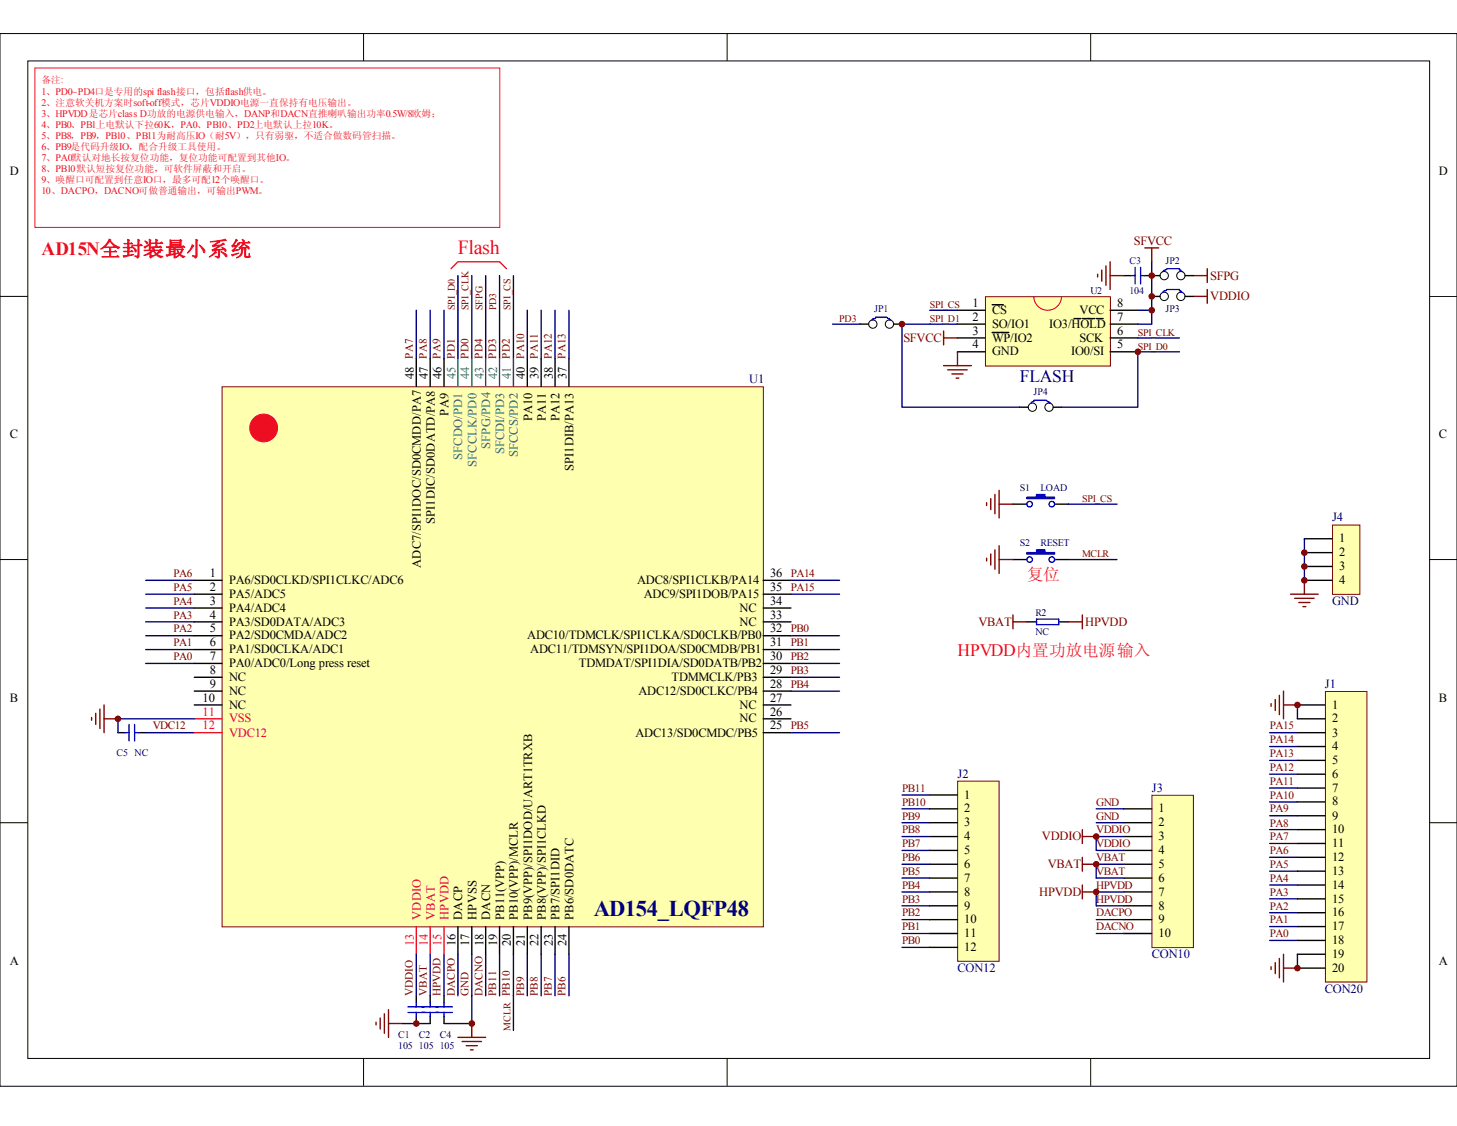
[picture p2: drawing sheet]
<svg xmlns="http://www.w3.org/2000/svg" width="279mm" height="216mm" viewBox="0 0 279 216" stroke-linecap="round" stroke-linejoin="round" font-family="sans-serif">
<g fill="none" stroke="#000" stroke-width=".19">
<path d="M0 6.4h279.4v201.9h-279.4zM5.3 11.7h268.9v191.2h-268.9zM69.7 6.4v5.3M139.4 6.4v5.3M209.2 6.4v5.3M0 56.8h5.3M274.1 56.8h5.3M0 107.3h5.3M274.1 107.3h5.3M0 157.7h5.3M274.1 157.7h5.3M69.7 202.9v5.3"/>
<path d="M139.4 202.9v5.3M209.2 202.9v5.3"/>
</g>
<path d="M87.8 52.8v16M90.5 52.8v16M93.1 52.8v16M95.8 52.8v16M98.5 52.8v16M204.9 96.7h9.3M204.9 107.3h9.3M95.8 183v7.9" fill="none" stroke="#000080" stroke-width=".27"/>
<path d="M194.3 96.7h2.6M202.2 96.7h2.7M194.3 107.3h2.6M202.2 107.3h2.7M79.8 190.9v1.4M79.8 194.9v1.4M82.5 190.9v1.4M82.5 194.9v1.4" fill="none" stroke="#000" stroke-width=".27"/>
<g fill="#00f" stroke="#00f" stroke-width=".27">
<path d="M196.9 95.3h1.9v-.5h1.6v.5h1.8v.3h-5.3z" fill-rule="evenodd"/>
<path d="M196.9 106h1.9v-.6h1.6v.6h1.8v.2h-5.3z" fill-rule="evenodd"/>
</g>
<g fill="none" stroke="#00f" stroke-width=".27">
<path d="M78.2 194.1h5.9M78.2 193.1h5.9M79.8 192.3v.8M79.8 194.1v.8M82.5 192.3v.8M82.5 194.1v.8"/>
<circle cx="197.4" cy="96.7" r=".53"/>
<circle cx="201.7" cy="96.7" r=".53"/>
<circle cx="197.4" cy="107.3" r=".53"/>
<circle cx="201.7" cy="107.3" r=".53"/>
</g>
<path d="M189.2 96.4v.5M190 95.6v2.1M190.8 94.8v3.7M191.6 94v5.3M191.6 96.7h2.7" fill="none" stroke="#800000" stroke-width=".27"/>
<path d="M183.7 149.9h7.9v34.4h-7.9z" fill="#ffffb0"/>
<path d="M183.6 149.8h8v34.5h-8z" fill="none" stroke="#800000" stroke-width=".19"/>
<path d="M178.3 152.4h5.3M178.3 155.1h5.3M178.3 157.7h5.3M178.3 160.4h5.3M178.3 163.1h5.3M178.3 165.7h5.3M178.3 168.4h5.3M178.3 171h5.3M178.3 173.7h5.3M178.3 176.3h5.3M178.3 179h5.3M178.3 181.6h5.3" fill="none" stroke="#000" stroke-width=".27"/>
<path d="M221 152.6h7.9v29.1h-7.9z" fill="#ffffb0"/>
<path d="M220.9 152.5h8v29.2h-8z" fill="none" stroke="#800000" stroke-width=".19"/>
<path d="M215.5 155.1h5.4M215.5 157.7h5.4M215.5 160.4h5.4M215.5 163.1h5.4M215.5 165.7h5.4M215.5 168.4h5.4M215.5 171h5.4M215.5 173.7h5.4M215.5 176.3h5.4M215.5 179h5.4" fill="none" stroke="#000" stroke-width=".27"/>
<path d="M254.3 132.7h7.8v55.6h-7.8z" fill="#ffffb0"/>
<path d="M254.2 132.6h7.9v55.7h-7.9z" fill="none" stroke="#800000" stroke-width=".19"/>
<g fill="none" stroke="#000" stroke-width=".27">
<path d="M196.9 119.2h1.9M203 119.2h1.9M248.8 135.2h5.3M248.8 137.8h5.3M248.8 140.5h5.3M248.8 143.1h5.3M248.8 145.8h5.3M248.8 148.4h5.3M248.8 151.1h5.3M248.8 153.8h5.3M248.8 156.4h5.3M248.8 159.1h5.3"/>
<path d="M248.8 161.7h5.3M248.8 164.4h5.3M248.8 167h5.3M248.8 169.7h5.3M248.8 172.3h5.3M248.8 175h5.3M248.8 177.7h5.3M248.8 180.3h5.3M248.8 183h5.3M248.8 185.6h5.3"/>
</g>
<g fill="none" stroke="#000080" stroke-width=".27">
<path d="M210.2 155.1h5.3M210.2 157.7h5.3M243.5 140.5h5.3M243.5 143.1h5.3M243.5 145.8h5.3M243.5 148.4h5.3M243.5 151.1h5.3M243.5 153.8h5.3M243.5 156.4h5.3M243.5 159.1h5.3M210.2 176.3h5.3M210.2 179h5.3"/>
<path d="M215.5 160.4h-5.3v2.7h5.3M215.5 165.7h-5.3v2.7h5.3M215.5 171h-5.3v2.7h5.3M243.5 161.7h5.3M243.5 169.7h5.3M243.5 172.3h5.3M243.5 175h5.3M243.5 177.7h5.3M243.5 180.3h5.3"/>
</g>
<path d="M194.3 117.9v2.7M194.3 119.2h2.6M204.9 119.2h2.7M207.6 117.9v2.7M207.6 159.1v2.6M207.6 164.4v2.6M207.6 169.7v2.6M207.6 160.4h2.6M207.6 165.7h2.6M207.6 171h2.6" fill="none" stroke="#800000" stroke-width=".27"/>
<path d="M198.8 118.7h4.2v1.1h-4.2z" fill="none" stroke="#00f" stroke-width=".27"/>
<path d="M255.6 100.8h5.2v13.2h-5.2z" fill="#ffffb0"/>
<path d="M255.5 100.7h5.3v13.3h-5.3z" fill="none" stroke="#800000" stroke-width=".19"/>
<path d="M250.1 103.3h5.3M250.1 106h5.3M250.1 108.6h5.3M250.1 111.3h5.3M22.6 140.5h1.4M26.6 140.5h1.3M85.1 190.9v1.4M85.1 194.9v1.4" fill="none" stroke="#000" stroke-width=".27"/>
<g fill="none" stroke="#000080" stroke-width=".27">
<path d="M79.8 59.5v9.3M82.5 59.5v9.3M85.1 59.5v9.3M101.1 59.5v9.3M103.8 59.5v9.3M106.4 59.5v9.3M109.1 59.5v9.3M27.9 111.3h9.4M27.9 113.9h9.4M27.9 116.6h9.4M27.9 119.2h9.4M151.7 111.3h9.3"/>
<path d="M151.7 113.9h9.3M250.1 103.3v8M27.9 121.9h9.4M27.9 124.5h9.4M27.9 127.2h9.4M151.7 121.9h9.3M151.7 124.5h9.3M151.7 127.2h9.3M151.7 129.9h9.3M151.7 132.5h9.3M248.8 135.2v2.6M27.9 140.5h9.4"/>
<path d="M151.7 140.5h9.3M173 152.4h5.3M173 155.1h5.3M173 157.7h5.3M173 160.4h5.3M173 163.1h5.3M173 165.7h5.3M173 168.4h5.3M173 171h5.3M173 173.7h5.3M173 176.3h5.3M173 179h5.3"/>
<path d="M243.5 164.4h5.3M243.5 167h5.3M85.1 183v7.9M87.8 183v7.9M90.5 183v13.3h-5.4M93.1 183v7.9M98.5 183v14.6M101.1 183v7.9M103.8 183v7.9M106.4 183v7.9M109.1 183v7.9M173 181.6h5.3"/>
<path d="M248.8 183v2.6"/>
</g>
<g fill="none" stroke="#800000" stroke-width=".27">
<path d="M189.2 107v.6M190 106.2v2.2M190.8 105.4v3.7M191.6 104.6v5.3M191.6 107.3h2.7M247.5 113.9h5.3M248.3 114.7h3.7M249.1 115.5h2.1M249.9 116.3h.5M250.1 111.3v2.6M17.6 137.6v.5M18.4 136.8v2.1"/>
<path d="M19.2 136v3.7M20 135.2v5.3M20 137.8h2.6M243.7 134.9v.5M244.5 134.1v2.1M245.3 133.3v3.7M246.1 132.5v5.3M246.1 135.2h2.7M87.8 198.9h5.3M88.6 199.7h3.7M90.5 196.3v2.6M243.7 185.4v.5"/>
<path d="M244.5 184.6v2.1M245.3 183.8v3.7M246.1 183v5.3M246.1 185.6h2.7M89.4 200.5h2.1M90.2 201.3h.5"/>
</g>
<path d="M86.5 51.5l1.3-1.3h8l1.3 1.3" fill="none" stroke="#ee0e22" stroke-width=".27"/>
<path d="M24.7 138.9v3.2M25.8 138.9v3.2M24 140.5h.7M25.8 140.5h.8M83.6 194.1h3.1M83.6 193.1h3.1M85.1 192.3v.8M85.1 194.1v.8" fill="none" stroke="#00f" stroke-width=".27"/>
<path d="M42.7 74.3h103.7v103.4h-103.7z" fill="#ffffb0"/>
<path d="M42.6 74.2h103.8v103.5h-103.8z" fill="none" stroke="#800000" stroke-width=".19"/>
<g fill="none" stroke="#000" stroke-width=".27">
<path d="M79.8 68.8v5.3M82.5 68.8v5.3M85.1 68.8v5.3M101.1 68.8v5.3M103.8 68.8v5.3M106.4 68.8v5.3M109.1 68.8v5.3M37.3 119.2h5.3M37.3 116.6h5.3M37.3 113.9h5.3M37.3 111.3h5.3M146.4 119.2h5.3"/>
<path d="M146.4 116.6h5.3M146.4 113.9h5.3M146.4 111.3h5.3M37.3 127.2h5.3M37.3 124.5h5.3M37.3 121.9h5.3M37.3 129.9h5.3M37.3 132.5h5.3M37.3 135.2h5.3M146.4 127.2h5.3M146.4 124.5h5.3M146.4 121.9h5.3"/>
<path d="M146.4 129.9h5.3M146.4 132.5h5.3M146.4 135.2h5.3M146.4 137.8h5.3M146.4 140.5h5.3M87.8 177.7v5.3M90.5 177.7v5.3M93.1 177.7v5.3M95.8 177.7v5.3M98.5 177.7v5.3M101.1 177.7v5.3M103.8 177.7v5.3"/>
<path d="M106.4 177.7v5.3M109.1 177.7v5.3"/>
</g>
<path d="M87.8 68.8v5.3M90.5 68.8v5.3M93.1 68.8v5.3M95.8 68.8v5.3M98.5 68.8v5.3" fill="none" stroke="#008080" stroke-width=".27"/>
<path d="M37.3 137.8h5.3M37.3 140.5h5.3M79.8 177.7v5.3M82.5 177.7v5.3M85.1 177.7v5.3" fill="none" stroke="#ee0e22" stroke-width=".27"/>
<circle cx="50.6" cy="82.1" r="2.66" fill="#ee0e22" stroke="#ee0e22" stroke-width=".19"/>
<path d="M37.3 137.8h-14.7v2.7M77.2 196.3h5.3M79.8 183v7.9M82.5 183v7.9" fill="none" stroke="#000080" stroke-width=".27"/>
<path d="M72.1 196v.5M72.9 195.2v2.1M73.7 194.4v3.7M74.5 193.6v5.3M74.5 196.3h2.7" fill="none" stroke="#800000" stroke-width=".27"/>
<g fill="#800000" stroke="#800000" stroke-width=".19">
<circle cx="248.8" cy="135.2" r=".53"/>
<circle cx="248.8" cy="185.6" r=".53"/>
<circle cx="210.2" cy="160.4" r=".53"/>
<circle cx="210.2" cy="165.7" r=".53"/>
<circle cx="210.2" cy="171" r=".53"/>
<circle cx="250.1" cy="106" r=".53"/>
<circle cx="250.1" cy="108.6" r=".53"/>
<circle cx="250.1" cy="111.3" r=".53"/>
</g>
<path d="M189.1 57h23.8v13.2h-23.8z" fill="#ffffb0"/>
<path d="M189 56.9h23.9v13.3h-23.9z" fill="none" stroke="#800000" stroke-width=".19"/>
<g fill="none" stroke="#000" stroke-width=".27">
<path d="M183.6 59.5h5.3M190.3 58.4h2.1M212.9 59.5h5.3M215.5 52.8h1.4M219.5 52.8h3M220.9 56.8h1.6M227.2 52.8h1.6M227.2 56.8h1.6M165 62.1h1.6M171.4 62.1h1.6M183.6 62.1h5.3M183.6 64.8h5.3"/>
<path d="M183.6 67.5h5.3M190.3 63.7h3.2M195.6 78.1h1.6M202 78.1h1.6M206 61.1h1.3M207.6 61.1h2.3M210.2 61.1h1.3M212.9 62.1h5.3M212.9 64.8h5.3M212.9 67.5h5.3"/>
</g>
<path d="M198.2 56.8a2.66 2.66 0 0 0 2.7 2.7 2.66 2.66 0 0 0 2.7-2.7" fill="none" stroke="#bf0000" stroke-width=".19"/>
<g fill="none" stroke="#800000" stroke-width=".27">
<path d="M210.5 52.6v.5M211.3 51.8v2.1M212.1 51v3.7M212.9 52.8h2.6M212.9 50.2v5.3M219.5 47.5h2.7M220.9 47.5v2.7M228.8 52.8h2.7M228.8 56.8h2.7M231.5 51.5v2.7M231.5 55.5v2.7M180.9 70.1h5.4"/>
<path d="M180.9 63.5v2.6M180.9 64.8h2.7M181.7 70.9h3.8M182.5 71.7h2.2M183.3 72.5h.6M183.6 67.5v2.6"/>
</g>
<path d="M178.3 59.5h5.3M218.2 59.5h2.7M220.9 50.2v11.9h-2.7M159.7 62.1h5.3M183.6 62.1h-10.6v16h22.6M218.2 64.8h8M226.2 67.5h-8v10.6h-14.6" fill="none" stroke="#000080" stroke-width=".27"/>
<path d="M216.9 52.8h.8M217.7 51.3v3.1M218.7 52.8h.8M218.7 51.3v3.1M223 56a2.77 2.77 0 0 1 2.4-.5h.8v.3h.2v.2h.3M223 52.1a2.75 2.75 0 0 1 2.4-.6h.8v.3h.2v.3h.3M167.1 61.3h.3v-.2h.5v-.3h2.1l.3 .3h.3v.2h.2M197.7 77.3l.3-.3h.2v-.2h2.4l.3 .2h.3v.3h.2" fill="none" stroke="#00f" stroke-width=".27"/>
<g fill="none" stroke="#000" stroke-width=".19">
<circle cx="223.3" cy="56.8" r=".8"/>
<circle cx="223.3" cy="52.9" r=".8"/>
<circle cx="226.4" cy="52.9" r=".8"/>
<circle cx="226.4" cy="56.8" r=".8"/>
<circle cx="167.4" cy="62.1" r=".8"/>
<circle cx="170.6" cy="62.1" r=".8"/>
<circle cx="198" cy="78.1" r=".8"/>
<circle cx="201.2" cy="78.1" r=".8"/>
</g>
<path d="M6.7 13h89.1v30.6h-89.1z" fill="none" stroke="#ee0e22" stroke-width=".19"/>
<g fill="#800000" stroke="#800000" stroke-width=".19">
<circle cx="218.2" cy="67.5" r=".53"/>
<circle cx="220.9" cy="59.5" r=".53"/>
<circle cx="220.9" cy="52.8" r=".53"/>
<circle cx="173" cy="62.1" r=".53"/>
<circle cx="220.9" cy="56.8" r=".53"/>
<circle cx="79.8" cy="196.2" r=".53"/>
<circle cx="90.5" cy="196.2" r=".53"/>
<circle cx="22.6" cy="137.8" r=".53"/>
</g>
<text font-size="4.3" fill="#000080" x="113.9" y="175.6">AD154_LQFP48</text>
<text font-size="3.8" fill="#ee0e22" x="87.8" y="48.7">Flash</text>
<text font-size="3.6" fill="#ee0e22" x="8" y="48.9">AD15N全封装最小系统</text>
<text font-size="3.4" fill="#000080" x="195.6" y="73.2">FLASH</text>
<text font-size="3.4" fill="#ee0e22" x="183.6" y="125.8">HPVDD内置功放电源输入</text>
<text font-size="3.2" fill="#ee0e22" x="196.9" y="111.3">复位</text>
<g font-size="2.4">
<text x="1.9" y="33.6">D</text>
<text x="275.9" y="33.6">D</text>
<text x="186.5" y="58.8">1</text>
<text x="214.2" y="58.8">8</text>
<text x="186.5" y="61.6">2</text>
<text x="186.5" y="64.2">3</text>
<text x="190.2" y="60.2">CS</text>
<text x="190.2" y="62.8">SO/IO1</text>
<text x="190.2" y="65.5">WP/IO2</text>
<text x="201.2" y="62.8">IO3/HOLD</text>
<text x="207" y="65.5">SCK</text>
<text x="207" y="60.2">VCC</text>
<text x="214.2" y="64.2">6</text>
<text x="214.2" y="61.6">7</text>
<text x="186.5" y="66.8">4</text>
<text x="190.2" y="68.2">GND</text>
<text x="205.4" y="68.2">IO0/SI</text>
<text x="214.2" y="66.8">5</text>
<text x="79.3" y="72.7" transform="rotate(-90 79.3 72.7)">48</text>
<text x="82" y="72.7" transform="rotate(-90 82 72.7)">47</text>
<text x="84.7" y="72.7" transform="rotate(-90 84.7 72.7)">46</text>
<text x="100.7" y="72.7" transform="rotate(-90 100.7 72.7)">40</text>
<text x="103.3" y="72.7" transform="rotate(-90 103.3 72.7)">39</text>
<text x="106" y="72.7" transform="rotate(-90 106 72.7)">38</text>
<text x="108.6" y="72.7" transform="rotate(-90 108.6 72.7)">37</text>
<text x="86" y="79.7" transform="rotate(-90 86 79.7)">PA9</text>
<text x="102" y="80.8" transform="rotate(-90 102 80.8)">PA10</text>
<text x="104.6" y="80.8" transform="rotate(-90 104.6 80.8)">PA11</text>
<text x="107.3" y="80.8" transform="rotate(-90 107.3 80.8)">PA12</text>
<text x="1.9" y="84.1">C</text>
<text x="275.9" y="84.1">C</text>
<text x="110" y="90.3" transform="rotate(-90 110 90.3)">SPI1DIB/PA13</text>
<text x="83.4" y="100.4" transform="rotate(-90 83.4 100.4)">SPI1DIC/SD0DATD/PA8</text>
<text x="256.8" y="104">1</text>
<text x="256.8" y="106.7">2</text>
<text x="40.2" y="113.3">2</text>
<text x="40.2" y="110.7">1</text>
<text x="43.9" y="112">PA6/SD0CLKD/SPI1CLKC/ADC6</text>
<text x="80.7" y="108.9" transform="rotate(-90 80.7 108.9)">ADC7/SPI1DOC/SD0CMDD/PA7</text>
<text x="122.2" y="112">ADC8/SPI1CLKB/PA14</text>
<text x="147.7" y="110.7">36</text>
<text x="147.7" y="113.3">35</text>
<text x="256.8" y="109.3">3</text>
<text x="256.8" y="112">4</text>
<text x="40.2" y="118.6">4</text>
<text x="40.2" y="116">3</text>
<text x="43.9" y="120">PA3/SD0DATA/ADC3</text>
<text x="43.9" y="117.3">PA4/ADC4</text>
<text x="43.9" y="114.6">PA5/ADC5</text>
<text x="123.4" y="114.6">ADC9/SPI1DOB/PA15</text>
<text x="141.8" y="120">NC</text>
<text x="141.8" y="117.3">NC</text>
<text x="147.7" y="118.6">33</text>
<text x="147.7" y="116">34</text>
<text x="40.2" y="124">6</text>
<text x="40.2" y="121.2">5</text>
<text x="43.9" y="125.2">PA1/SD0CLKA/ADC1</text>
<text x="43.9" y="122.6">PA2/SD0CMDA/ADC2</text>
<text x="101.1" y="122.6">ADC10/TDMCLK/SPI1CLKA/SD0CLKB/PB0</text>
<text x="101.7" y="125.2">ADC11/TDMSYN/SPI1DOA/SD0CMDB/PB1</text>
<text x="147.7" y="121.2">32</text>
<text x="147.7" y="124">31</text>
<text x="40.2" y="126.6">7</text>
<text x="40.2" y="129.2">8</text>
<text x="40.2" y="131.9">9</text>
<text x="43.9" y="127.9">PA0/ADC0/Long press reset</text>
<text x="43.9" y="130.6">NC</text>
<text x="111" y="127.9">TDMDAT/SPI1DIA/SD0DATB/PB2</text>
<text x="128.8" y="130.6">TDMMCLK/PB3</text>
<text x="147.7" y="126.6">30</text>
<text x="147.7" y="129.2">29</text>
<text x="147.7" y="131.9">28</text>
<text x="1.9" y="134.5">B</text>
<text x="38.9" y="134.5">10</text>
<text x="43.9" y="133.2">NC</text>
<text x="43.9" y="135.9">NC</text>
<text x="122.4" y="133.2">ADC12/SD0CLKC/PB4</text>
<text x="141.8" y="135.9">NC</text>
<text x="147.7" y="137.2">26</text>
<text x="147.7" y="134.5">27</text>
<text x="255.4" y="135.9">1</text>
<text x="275.9" y="134.5">B</text>
<text x="121.8" y="141.2">ADC13/SD0CMDC/PB5</text>
<text x="141.8" y="138.5">NC</text>
<text x="147.7" y="139.9">25</text>
<text x="255.4" y="138.5">2</text>
<text x="255.4" y="141.2">3</text>
<text x="255.4" y="143.8">4</text>
<text x="255.4" y="146.5">5</text>
<text x="255.4" y="149.2">6</text>
<text x="184.9" y="153.2">1</text>
<text x="184.9" y="155.8">2</text>
<text x="222.2" y="155.8">1</text>
<text x="255.4" y="151.8">7</text>
<text x="255.4" y="154.4">8</text>
<text x="184.9" y="158.4">3</text>
<text x="184.9" y="161.1">4</text>
<text x="222.2" y="158.4">2</text>
<text x="222.2" y="161.1">3</text>
<text x="255.4" y="157.1">9</text>
<text x="255.4" y="159.8">10</text>
<text x="184.9" y="163.7">5</text>
<text x="184.9" y="166.5">6</text>
<text x="222.2" y="163.7">4</text>
<text x="222.2" y="166.5">5</text>
<text x="255.4" y="162.5">11</text>
<text x="255.4" y="165.1">12</text>
<text x="255.4" y="167.7">13</text>
<text x="184.9" y="169.1">7</text>
<text x="184.9" y="171.7">8</text>
<text x="222.2" y="169.1">6</text>
<text x="222.2" y="171.7">7</text>
<text x="255.4" y="170.4">14</text>
<text x="255.4" y="173.1">15</text>
<text x="88.6" y="176.4" transform="rotate(-90 88.6 176.4)">DACP</text>
<text x="91.4" y="176.4" transform="rotate(-90 91.4 176.4)">HPVSS</text>
<text x="94" y="176.4" transform="rotate(-90 94 176.4)">DACN</text>
<text x="96.7" y="176.4" transform="rotate(-90 96.7 176.4)">PB11(VPP)</text>
<text x="99.3" y="176.4" transform="rotate(-90 99.3 176.4)">PB10(VPP)/MCLR</text>
<text x="102" y="176.4" transform="rotate(-90 102 176.4)">PB9(VPP)/SPI1DOD/UART1TRXB</text>
<text x="104.6" y="176.4" transform="rotate(-90 104.6 176.4)">PB8(VPP)/SPI1CLKD</text>
<text x="107.3" y="176.4" transform="rotate(-90 107.3 176.4)">PB7/SPI1DID</text>
<text x="110" y="176.4" transform="rotate(-90 110 176.4)">PB6/SD0DATC</text>
<text x="184.9" y="174.4">9</text>
<text x="184.9" y="177">10</text>
<text x="184.9" y="179.7">11</text>
<text x="222.2" y="174.4">8</text>
<text x="222.2" y="177">9</text>
<text x="222.2" y="179.7">10</text>
<text x="255.4" y="175.7">16</text>
<text x="255.4" y="178.4">17</text>
<text x="1.9" y="185">A</text>
<text x="87.4" y="181.4" transform="rotate(-90 87.4 181.4)">16</text>
<text x="90" y="181.4" transform="rotate(-90 90 181.4)">17</text>
<text x="92.7" y="181.4" transform="rotate(-90 92.7 181.4)">18</text>
<text x="95.3" y="181.4" transform="rotate(-90 95.3 181.4)">19</text>
<text x="98" y="181.4" transform="rotate(-90 98 181.4)">20</text>
<text x="100.7" y="181.4" transform="rotate(-90 100.7 181.4)">21</text>
<text x="103.3" y="181.4" transform="rotate(-90 103.3 181.4)">22</text>
<text x="106" y="181.4" transform="rotate(-90 106 181.4)">23</text>
<text x="108.6" y="181.4" transform="rotate(-90 108.6 181.4)">24</text>
<text x="184.9" y="182.4">12</text>
<text x="255.4" y="181">18</text>
<text x="255.4" y="183.6">19</text>
<text x="275.9" y="185">A</text>
<text x="255.4" y="186.4">20</text>
</g>
<g font-size="2.4" fill="#800000">
<text x="217.4" y="46.9">SFVCC</text>
<text x="232.1" y="53.6">SFPG</text>
<text x="232.1" y="57.6">VDDIO</text>
<text x="173.2" y="65.5">SFVCC</text>
<text x="187.6" y="120">VBAT</text>
<text x="208.1" y="120">HPVDD</text>
<text x="199.8" y="161.1">VDDIO</text>
<text x="200.9" y="166.5">VBAT</text>
<text x="199.3" y="171.7">HPVDD</text>
</g>
<g font-size="2.4" fill="#008080">
<text x="87.4" y="72.7" transform="rotate(-90 87.4 72.7)">45</text>
<text x="90" y="72.7" transform="rotate(-90 90 72.7)">44</text>
<text x="92.7" y="72.7" transform="rotate(-90 92.7 72.7)">43</text>
<text x="95.3" y="72.7" transform="rotate(-90 95.3 72.7)">42</text>
<text x="98" y="72.7" transform="rotate(-90 98 72.7)">41</text>
<text x="88.6" y="88.1" transform="rotate(-90 88.6 88.1)">SFCDO/PD1</text>
<text x="91.4" y="89.5" transform="rotate(-90 91.4 89.5)">SFCCLK/PD0</text>
<text x="94" y="86" transform="rotate(-90 94 86)">SFPG/PD4</text>
<text x="96.7" y="87.1" transform="rotate(-90 96.7 87.1)">SFCDI/PD3</text>
<text x="99.3" y="87.6" transform="rotate(-90 99.3 87.6)">SFCCS/PD2</text>
</g>
<g font-size="2.4" fill="#000080">
<text x="143.7" y="73.5">U1</text>
<text x="255.4" y="100">J4</text>
<text x="255.4" y="116">GND</text>
<text x="254.1" y="131.9">J1</text>
<text x="183.6" y="149.2">J2</text>
<text x="220.9" y="151.8">J3</text>
<text x="220.9" y="183.6">CON10</text>
<text x="183.6" y="186.4">CON12</text>
<text x="254.1" y="190.3">CON20</text>
</g>
<g font-size="2.4" fill="#ee0e22">
<text x="38.9" y="137.2">11</text>
<text x="38.9" y="139.9">12</text>
<text x="43.9" y="141.2">VDC12</text>
<text x="43.9" y="138.5">VSS</text>
<text x="80.7" y="176.4" transform="rotate(-90 80.7 176.4)">VDDIO</text>
<text x="83.4" y="176.4" transform="rotate(-90 83.4 176.4)">VBAT</text>
<text x="86" y="176.4" transform="rotate(-90 86 176.4)">HPVDD</text>
<text x="79.3" y="181.4" transform="rotate(-90 79.3 181.4)">13</text>
<text x="82" y="181.4" transform="rotate(-90 82 181.4)">14</text>
<text x="84.7" y="181.4" transform="rotate(-90 84.7 181.4)">15</text>
</g>
<g font-size="2.2" fill="#800000">
<text x="79.2" y="68.7" transform="rotate(-90 79.2 68.7)">PA7</text>
<text x="81.9" y="68.7" transform="rotate(-90 81.9 68.7)">PA8</text>
<text x="84.5" y="68.7" transform="rotate(-90 84.5 68.7)">PA9</text>
<text x="87.2" y="68.7" transform="rotate(-90 87.2 68.7)">PD1</text>
<text x="89.8" y="68.7" transform="rotate(-90 89.8 68.7)">PD0</text>
<text x="92.5" y="68.7" transform="rotate(-90 92.5 68.7)">PD4</text>
<text x="95.2" y="68.7" transform="rotate(-90 95.2 68.7)">PD3</text>
<text x="97.8" y="68.7" transform="rotate(-90 97.8 68.7)">PD2</text>
<text x="100.5" y="68.7" transform="rotate(-90 100.5 68.7)">PA10</text>
<text x="103.1" y="68.7" transform="rotate(-90 103.1 68.7)">PA11</text>
<text x="105.8" y="68.7" transform="rotate(-90 105.8 68.7)">PA12</text>
<text x="108.5" y="68.7" transform="rotate(-90 108.5 68.7)">PA13</text>
<text x="33.3" y="113.3">PA5</text>
<text x="33.3" y="110.7">PA6</text>
<text x="151.6" y="113.3">PA15</text>
<text x="151.6" y="110.7">PA14</text>
<text x="33.3" y="118.6">PA3</text>
<text x="33.3" y="116">PA4</text>
<text x="33.3" y="121.2">PA2</text>
<text x="33.3" y="124">PA1</text>
<text x="151.6" y="121.2">PB0</text>
<text x="151.6" y="124">PB1</text>
<text x="33.3" y="126.6">PA0</text>
<text x="151.6" y="126.6">PB2</text>
<text x="151.6" y="129.3">PB3</text>
<text x="151.6" y="131.9">PB4</text>
<text x="29.3" y="139.9">VDC12</text>
<text x="151.6" y="139.9">PB5</text>
<text x="243.5" y="139.9">PA15</text>
<text x="243.5" y="142.5">PA14</text>
<text x="243.5" y="145.2">PA13</text>
<text x="243.5" y="147.8">PA12</text>
<text x="173" y="154.5">PB10</text>
<text x="173" y="151.8">PB11</text>
<text x="210.2" y="154.5">GND</text>
<text x="243.5" y="155.8">PA9</text>
<text x="243.5" y="153.2">PA10</text>
<text x="243.5" y="150.5">PA11</text>
<text x="173" y="159.8">PB8</text>
<text x="173" y="157.1">PB9</text>
<text x="210.2" y="159.8">VDDIO</text>
<text x="210.2" y="157.1">GND</text>
<text x="243.5" y="161.1">PA7</text>
<text x="243.5" y="158.5">PA8</text>
<text x="173" y="167.7">PB5</text>
<text x="173" y="165.1">PB6</text>
<text x="173" y="162.5">PB7</text>
<text x="210.2" y="165.1">VBAT</text>
<text x="210.2" y="162.5">VDDIO</text>
<text x="210.2" y="167.7">VBAT</text>
<text x="243.5" y="166.5">PA5</text>
<text x="243.5" y="163.7">PA6</text>
<text x="173" y="173.1">PB3</text>
<text x="173" y="170.4">PB4</text>
<text x="210.2" y="170.4">HPVDD</text>
<text x="210.2" y="173.1">HPVDD</text>
<text x="243.5" y="171.7">PA3</text>
<text x="243.5" y="169.1">PA4</text>
<text x="173" y="178.4">PB1</text>
<text x="173" y="175.7">PB2</text>
<text x="210.2" y="175.7">DACPO</text>
<text x="210.2" y="178.4">DACNO</text>
<text x="243.5" y="179.7">PA0</text>
<text x="243.5" y="177">PA1</text>
<text x="243.5" y="174.4">PA2</text>
<text x="173" y="181">PB0</text>
<text x="79.2" y="190.9" transform="rotate(-90 79.2 190.9)">VDDIO</text>
<text x="81.9" y="190.9" transform="rotate(-90 81.9 190.9)">VBAT</text>
<text x="84.5" y="190.9" transform="rotate(-90 84.5 190.9)">HPVDD</text>
<text x="87.2" y="190.9" transform="rotate(-90 87.2 190.9)">DACPO</text>
<text x="89.8" y="190.9" transform="rotate(-90 89.8 190.9)">GND</text>
<text x="92.5" y="190.9" transform="rotate(-90 92.5 190.9)">DACNO</text>
<text x="95.2" y="190.9" transform="rotate(-90 95.2 190.9)">PB11</text>
<text x="100.5" y="190.9" transform="rotate(-90 100.5 190.9)">PB9</text>
<text x="103.1" y="190.9" transform="rotate(-90 103.1 190.9)">PB8</text>
<text x="105.8" y="190.9" transform="rotate(-90 105.8 190.9)">PB7</text>
<text x="108.5" y="190.9" transform="rotate(-90 108.5 190.9)">PB6</text>
</g>
<g font-size="1.9" fill="#ee0e22">
<text x="8" y="16">备注:</text>
<text x="8" y="18.2">1、PD0~PD4口是专用的spi flash接口，包括flash供电。</text>
<text x="8" y="20.3">2、注意软关机方案时soft-off模式，芯片VDDIO电源一直保持有电压输出。</text>
<text x="8" y="22.4">3、HPVDD是芯片class D功放的电源供电输入，DANP和DACN直推喇叭输出功率0.5W/8欧姆；</text>
<text x="8" y="24.6">4、PB0、PB1上电默认下拉60K，PA0、PB10、PD2上电默认上拉10K。</text>
<text x="8" y="26.7">5、PB8，PB9，PB10、PB11为耐高压IO（耐5V），只有弱驱，不适合做数码管扫描。</text>
<text x="8" y="28.8">6、PB9是代码升级IO，配合升级工具使用。</text>
<text x="8" y="30.9">7、PA0默认对地长按复位功能，复位功能可配置到其他IO。</text>
<text x="8" y="33">8、PB10默认短按复位功能，可软件屏蔽和开启。</text>
<text x="8" y="35.1">9、唤醒口可配置到任意IO口，最多可配12个唤醒口。</text>
<text x="8" y="37.3">10、DACPO，DACNO可做普通输出，可输出PWM。</text>
</g>
<g font-size="1.9" fill="#000080">
<text x="216.6" y="50.5">C3</text>
<text x="223.5" y="50.5">JP2</text>
<text x="167.6" y="59.9">JP1</text>
<text x="209.1" y="56.4">U2</text>
<text x="216.6" y="56.4">104</text>
<text x="223.5" y="59.9">JP3</text>
<text x="198.2" y="75.8">JP4</text>
<text x="195.6" y="94.1">S1</text>
<text x="199.6" y="94.1">LOAD</text>
<text x="195.6" y="104.7">S2</text>
<text x="199.6" y="104.7">RESET</text>
<text x="198.5" y="118">R2</text>
<text x="198.5" y="121.8">NC</text>
<text x="22.4" y="144.9">C5 NC</text>
<text x="76.4" y="199">C1</text>
<text x="76.4" y="201.2">105</text>
<text x="80.3" y="199">C2</text>
<text x="80.3" y="201.2">105</text>
<text x="84.3" y="199">C4</text>
<text x="84.3" y="201.2">105</text>
</g>
<g font-size="1.9" fill="#800000">
<text x="87.2" y="59.5" transform="rotate(-90 87.2 59.5)">SPI_D0</text>
<text x="89.8" y="59.5" transform="rotate(-90 89.8 59.5)">SPI_CLK</text>
<text x="92.5" y="59.5" transform="rotate(-90 92.5 59.5)">SFPG</text>
<text x="95.2" y="59.5" transform="rotate(-90 95.2 59.5)">PD3</text>
<text x="97.9" y="59.5" transform="rotate(-90 97.9 59.5)">SPI_CS</text>
<text x="178.3" y="59.1">SPI_CS</text>
<text x="161" y="61.7">PD3</text>
<text x="178.3" y="61.7">SPI_D1</text>
<text x="218.2" y="64.3">SPI_CLK</text>
<text x="218.2" y="67.1">SPI_D0</text>
<text x="207.5" y="96.3">SPI_CS</text>
<text x="207.5" y="106.8">MCLR</text>
<text x="97.9" y="197.6" transform="rotate(-90 97.9 197.6)">MCLR PB10</text>
</g>
</svg>
